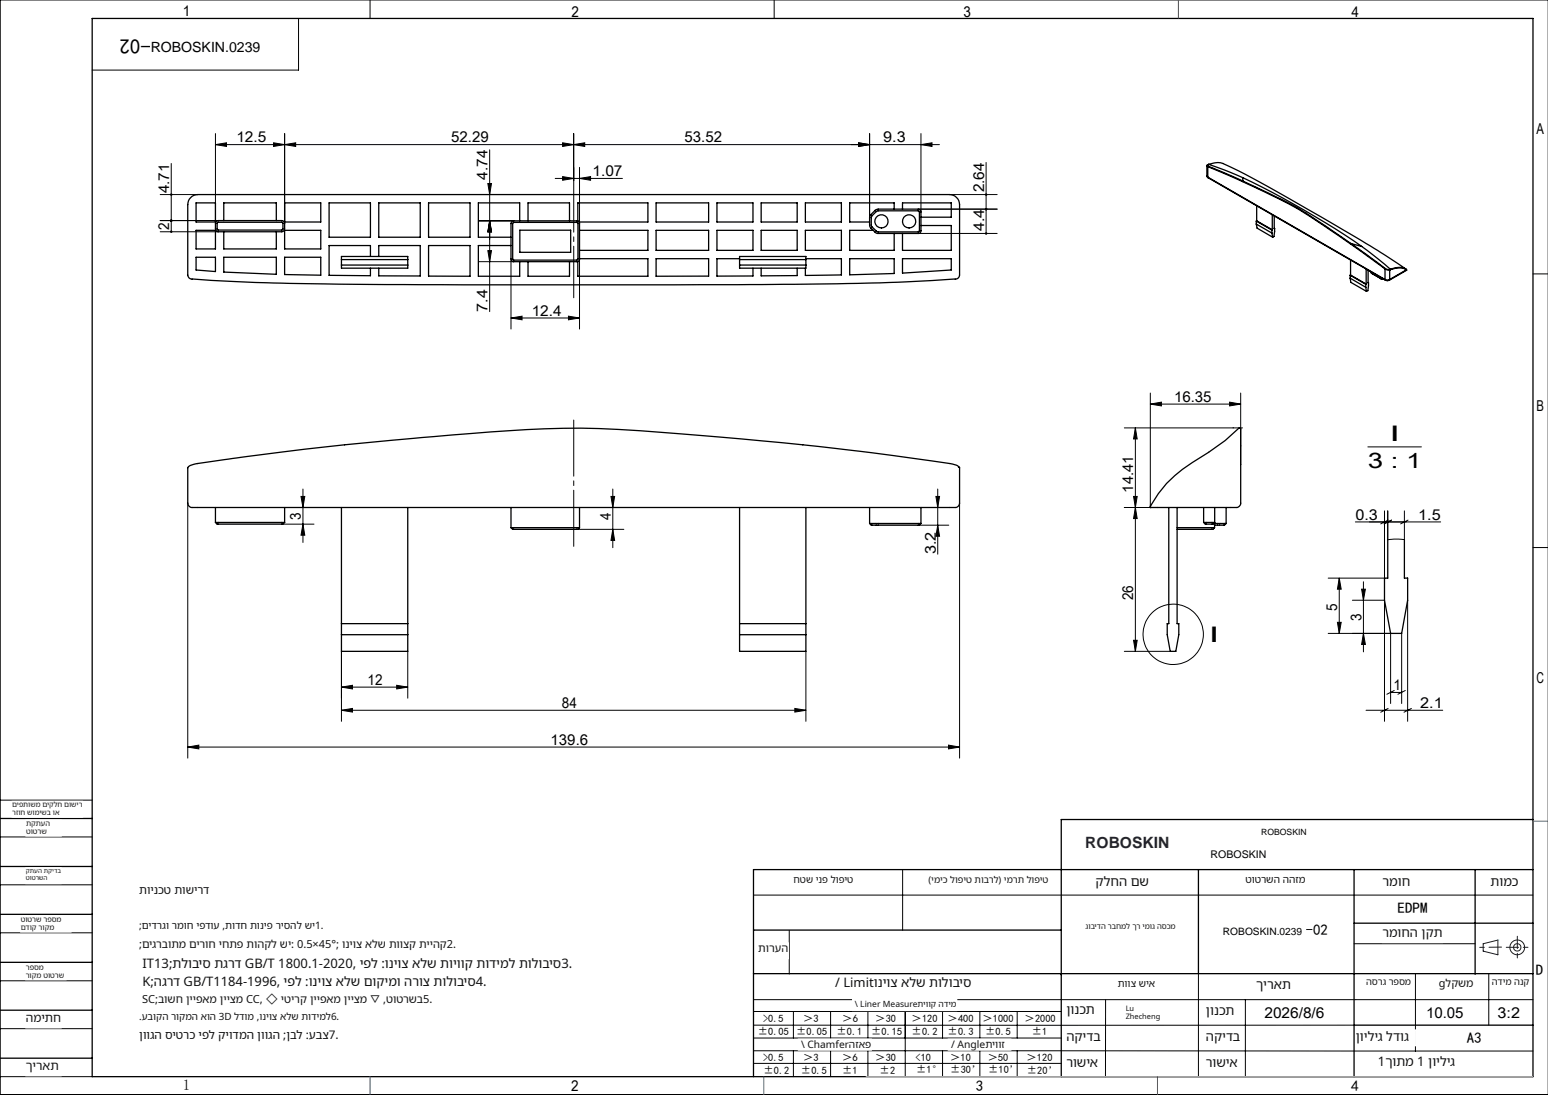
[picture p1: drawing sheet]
<svg xmlns="http://www.w3.org/2000/svg" width="420mm" height="297mm" viewBox="0 0 420 297" stroke-linecap="round" stroke-linejoin="round" font-family="sans-serif">
<g fill="none" stroke="#000" stroke-width=".27">
<path d="M100.4 0v5M210 0v5M420 0h-419.9v297h419.9M81 5v14h-56M58.5 39.2l3-.5v1zM58.5 39.2h196.4M58.5 36.2v24.4M74.2 38.7l3 .5-3 .5zM77.2 36.2v24.4M77.2 39.2l3-.5v1zM152.6 38.7l3 .5-3 .5zM155.6 39.2l3-.5v1z"/>
<path d="M155.6 36.2v12.8M232.9 38.7l3 .5-3 .5zM235.9 36.2v22.9M249.9 39.2l3-.5v1zM249.9 36.2v21.3M43.5 52.8h10.2M43.5 59.8h15.7M46.5 44.3v18.6M129.9 59.9h9.5M132.4 49.8h.9l-.4 3zM132.9 40.6v43.9M132.9 59.9l.4 3h-.9z"/>
<path d="M150.6 48.4h18.3M152.6 47.9l3 .5-3 .5zM157.2 48.4l3-.5v1zM157.2 45.4v15.2M257.6 52.8h12.9M267.5 44.1v19.2M270.5 56.7h-21.4M43.5 62.9h15.7M129.9 71h9.5M132.4 68h.9l-.4 3zM138.6 70.2v19M157.2 70.2v19"/>
<path d="M249.1 63.3h21.4M415.9 74.3h4.1M138.6 86.3l3-.5v.9zM138.6 86.3h18.6M154.2 85.8l3 .5-3 .4zM305 116.1h32.1M308 116.1l.5 3h-.9zM308 116.1v60.6M312.1 109.6l3-.5v1zM312.1 106.6v31.2M312.1 109.6h24.5M333.6 109.1l3 .5-3 .5z"/>
<path d="M336.6 106.6v19.4M50.9 136.5v69.1M81.7 134.7h1l-.5 3zM82.2 132.6v14.5M165.8 134.7h1l-.5 3zM166.3 132.6v16M253.9 134.7h1l-.5 3zM254.4 132.6v17.7M260.3 136.5v69.1M307.6 134.7h.9l-.5 3zM308 137.7l.5 2.9h-.9zM314 137.7h-9"/>
<path d="M371.1 121.2h14.6M375.6 138.6v18.2h-15.2M376.5 138.6v7.8l1.6-.2 2.9 .2v-7.8M76.4 142.2h8.8M82.2 142.2l.5 3h-1zM156.5 143.6h12.8M166.3 143.6l.5 3h-1zM249.1 142.4h8.3M254.4 142.4l.5 3h-1zM363.4 156.8l.5 3h-1zM363.4 156.8v15M369.4 159.8h1.1l-.6 3z"/>
<path d="M369.9 157.8v19M376.6 141.1l-2 1M377.5 141.1l-2 1M382 141.1l-2 1M390.9 141.6h-23.2M415.9 148.5h4.1M92.6 176.7v18.9M110.6 176.7v12.7M218.7 176.7v18.9M305 176.7h12.5M307.6 173.7h.9l-.5 3zM360.4 171.8h16.9v19"/>
<path d="M362.9 168.8h1l-.5 3zM366.9 162.8h8.7v32.8M369.9 171.8l.6 3h-1.1zM380.3 171.8v19M381.9 162.8v32.8M92.6 186.4l3-.5v1zM92.6 192.6l3-.4v.9zM92.6 186.4h18M92.6 192.6h126.1M107.6 185.9l3 .5-3 .5zM215.7 192.2l3 .4-3 .5zM370.6 192.6h20.8"/>
<path d="M376.6 192.2l-2 1M377.3 187.8h3M378.3 187.3l-2 1M381.3 187.3l-2 1M382.9 192.2l-2 1M0 217h25M50.9 202.6l3-.5v1zM50.9 202.6h209.4M257.4 202.1l2.9 .5-2.9 .5zM0 227h25M0 240h25M244.9 236v16.3"/>
<path d="M0 253h25M204.4 242.8h211.5M214.1 252.4v11.8M367.4 256h32.8M0 266h25M0 279h25M204.4 271.1h211.5M204.4 278.1h163M204.4 274.4h83.5M215.3 274.4v7.1M225.4 274.4v7.1M235.5 274.4v7.1"/>
<path d="M245.6 274.4v17.6M255.7 274.4v7.1M265.9 274.4v7.1M276 274.4v7.1M300 271.1l-.1 21M325.2 264.1v27.9M337.9 271.1v20.9M384 264.2v20.9M403.9 264.1v14M0 292h25M204.4 285l211.5 .1M204.4 288.4h83.5"/>
<path d="M204.5 281.5h83.5M215.3 285v7M225.4 285v7M235.5 285v7M255.7 285v7M265.9 285v7M276 285v7M287.9 292h128"/>
<circle cx="318.3" cy="172" r="8.2"/>
</g>
<g fill="none" stroke="#191924" stroke-width=".27">
<path d="M402.4 256l4-1v4l-4-1z"/>
<circle cx="411.7" cy="257" r="1"/>
<circle cx="411.7" cy="257" r="2"/>
</g>
<path d="M155.7 113.9v34.3" fill="none" stroke="#000" stroke-width=".27" stroke-dasharray="30.5 1.3 1.3 1.3" stroke-dashoffset="15.3"/>
<path d="M155.7 49v31.8" fill="none" stroke="#000" stroke-width=".27" stroke-dasharray="30.5 1.3 1.3 1.3" stroke-dashoffset="16.5"/>
<g fill="none" stroke="#000" stroke-width=".35">
<path d="M25 5h390.9v287h-390.9zM53.2 55h5.3v5.2h-5.3zM60.7 59.8v-4.8h14.3v4.8M77.2 55h9.8v5.2h-9.8zM89.3 55h11.2v9.3h-11.2zM102.8 55h11.2v9.3h-11.2zM116.3 55h11.2v9.3h-11.2zM141 59.9v-4.9h-11.2v9.3h8.8M143.3 59.9v-4.9h11.2v4.9M156.8 59.9v-4.9h19v5.2h-18.7M178 55h14.3v5.2h-14.3zM194.5 55h9.8v5.2h-9.8z"/>
<path d="M206.5 55h9.8v5.2h-9.8zM218.5 55h9.8v5.2h-9.8zM236.3 58.2l1.2-1.2 .8-.3h10.8a.78 .78 0 0 1 .8 .8v5.1a.72 .72 0 0 1-.8 .7l-11.3-.1-1.8-1.7-.1-2.6zM236.5 58.6l1.3-1.2 .4-.2h11l.2 .3v5.1l-.2 .3h-11.1l-1.7-1.6zM242.6 56.7v-1.7h-12.1v5.2h5.4M244.9 56.7v-1.7h13.2v3.9h-8.2M327.4 47.7l.4 .5M327.4 44.9h.1M327.4 44.9l.3 .3M327.4 47.7l.3 .3M327.4 44.9v2.8M327.7 45.2l9.4 4"/>
<path d="M327.7 48l.1 .2M327.7 48l48.1 27.8M327.7 45.2v2.8M327.7 44.7h.1M327.8 44.7l-.4 .2M327.8 45.1l9.4 4M327.8 44.7l-.2 .1 .2 .3M327.8 45.1l-.1 .1M327.8 48.2l48.1 27.8M327.9 44.6l-.2 .1M327.9 44.6h.1M328 44.6l2.3-.5 1.6 .3a395.8 395.8 0 0 1 32.6 18 243.4 243.4 0 0 1 17 10.6 5.1 5.1 0 0 0-4.3 0"/>
<path d="M328 44.6l9.3 3.6M328 44.6l-.2 .1M337.1 49.2l3.9 1.8a118 118 0 0 1 23.3 13.7l2.1 1.4M337.2 49.1l3 1.4a116.4 116.4 0 0 1 23.7 13.7l2.6 1.8M337.2 49.1l-.1 .1M337.3 48.2a244.3 244.3 0 0 1 32.2 18.6M337.3 48.2l-.1 .9M340.9 60l4.2 2.4M340.9 60v.8M341 59.9l4.2 2.4M341 55.8v4.1M341 59.9l-.1 .1"/>
<path d="M345.2 58.3v4M345.7 58.6l.1 3.4M52.1 75.7l-.8-.3-.4-.8v-19.1a2.77 2.77 0 0 1 2.8-2.7h203.9a2.77 2.77 0 0 1 2.8 2.7v19.1a1.19 1.19 0 0 1-1.2 1.1M52.1 75.7a1018.8 1018.8 0 0 0 67.7 1.5h83.6a882.4 882.4 0 0 0 55.8-1.5M53.2 62.5h5.3v5h-5.3zM53.2 69.8h5.3v3.9l-5.3-.5zM58.7 60.1l.5-.3h17.2l.5 .2 .3 .6v1.8l-.8 .5h-17.2a.78 .78 0 0 1-.7-.8v-1.5zM59 60.4l17.5-.1 .3 .2v1.7l-.3 .2h-17.3l-.3-.2zM60.7 69.8h14.3v4.6l-14.3-.6zM60.7 62.9v4.6h14.3v-4.6M77.2 62.5h9.8v5h-9.8zM77.2 69.8h9.8v4.8l-9.8-.1z"/>
<path d="M92.6 69.6h18v3.1h-18zM92.6 70.4h18M92.6 71.9h18M100.5 69.6v-3h-11.2v8.1l11.2 .1v-2.1M102.8 69.6v-3h11.2v8.3l-11.2-.1v-2.1M116.3 66.6h11.2v8.3h-11.2zM138.6 66.6h-8.8v8.3h11.2v-3.9M138.9 60.1l.3-.2h17.3a.72 .72 0 0 1 .7 .7v9.6a.72 .72 0 0 1-.7 .8h-17.1a.72 .72 0 0 1-.8-.8v-9.6zM139.2 60.4h17.5l.1 .2-.1 9.8-.2 .2-17.2-.1-.2-.2zM141 62.4h13.8v6h-13.8zM143.3 71v3.9h11.2v-3.9M157.2 62.5h18.6v5.4h-18.6"/>
<path d="M157.2 70.2h18.6v4.7h-19v-4M178 62.5h14.3v5.4h-14.3zM178 70.2h14.3v4.7h-14.3zM194.5 62.5h9.8v5.4h-9.8zM200.7 69.6h18v3.1h-18zM200.7 70.4h18M200.7 71.9h18M200.7 70.2h-6.2v4.7h9.8v-2.2M206.5 62.5h9.8v5.4h-9.8zM206.5 72.7v2.1h9.8v-2.1M218.5 62.5h9.8v5.4h-9.8zM218.7 70.2h9.6v4.4l-9.8 .1v-2"/>
<path d="M230.5 70.2h12.1v4l-12.1 .3zM236.9 62.5h-6.4v5.4h12.1v-4.6M244.9 70.2h13.2v3l-13.2 .9zM249.9 61.2h8.2v6.7h-13.2v-4.6M340.9 60.8l4.2 2.4M340.9 60.8l.2 1.1 4.2 2.4M345.1 63.2l.2 1.1M345.1 62.4v.8M345.2 62.3l-.1 .1M345.7 61.9l.1 .1M345.8 62l-.1 2.1-.4 .2M366.3 74.6l4.3 2.5"/>
<path d="M366.3 75.5l4.3 2.4M366.3 74.6v.9M366.3 75.5l.2 1.1 4.2 2.4M366.4 66.1l9.4 6.9M366.4 74.6l4.3 2.4M366.4 70.5v4.1M366.4 74.6h-.1M366.5 66l9.4 6.8M366.5 66l3 .8M366.5 66l-.1 .1M369.5 66.8l7.7 6.2M370.6 77.9l.1 1.1"/>
<path d="M370.6 77.1v.8M370.7 77l-.1 .1M370.7 73v4M371.2 73.3l.1 3.4M371.2 76.6l.1 .1M371.3 76.7l-.2 2.1-.4 .2M372 73.8l.1 .3M372.1 74.1l2.7 1.6M372.1 74.1l.2 .1M372.1 73.8v.3M374.7 75.6h.4M374.7 75.6l.1 .1"/>
<path d="M374.7 75.3v.3M374.8 75.7h.2M375.1 75.6l-.1 .1M375.1 75.5v.1M375.8 73l1.2 .2M375.8 75.8l.4 .1 .8-.1M375.8 75.8l.1 .2M375.8 73v2.8M375.9 76l.5 .1 .6-.1M375.9 72.8l1.1 .3M375.9 72.8l-.1 .2M377 73.1v.1"/>
<path d="M377 75.8v.2M377 73.2v2.6M377.2 73l.1 .1M377.2 73l-.2 .1M377.3 73.1l.3-.1a4.7 4.7 0 0 1 4 .2M377.3 73.1l-.3 .1M381.6 73.1v.2M381.6 73.1v.1M381.6 73.2v.1M381.6 73.2l-4.6 2.6M381.6 73.3l-4.6 2.7M336.1 116.1h.3l.2 .2v20.2a1.39 1.39 0 0 1-1.8 1.2h-22.1a.42 .42 0 0 1-.4-.1 .42 .42 0 0 1-.1-.4"/>
<path d="M336.2 116.1a69.3 69.3 0 0 1-12.7 9.4 32.5 32.5 0 0 0-11.4 11.9M58.5 137.7v4M77.2 137.7v4M92.6 137.7v39h18v-39M138.6 137.7v5.4M157.2 137.7v5.4M200.7 137.7v39h18v-39M235.9 137.7v4.3M249.9 137.7v4.3M259.9 126.4l-.4-.2a334.7 334.7 0 0 0-28.3-4l-24.4-2.6a849.2 849.2 0 0 0-49.1-3.5 566 566 0 0 0-47.4 3 894.4 894.4 0 0 0-43 4.7l-14.3 2a2.6 2.6 0 0 0-2.1 1.1v9.6a1.39 1.39 0 0 0 1.9 1.2h205.9a1.29 1.29 0 0 0 1.6-1.2v-9.6M260 126.6l.3 .3M260.1 126.6l.2 .3"/>
<path d="M317.1 137.7v31.5h-.4v3l.8 4.5h1.5l.8-4.5v-3h-.4v-31.5M326.6 137.7v4M329.6 137.7v4M332.7 137.7v4.3M58.5 141.7h18.7M58.5 141.7l.4 .5h17.9l.4-.5M138.6 143.1h18.6M138.6 143.1l.5 .5h17.7l.4-.5M235.9 142h14M235.9 142l.5 .4h13l.5-.4M319.4 143.1h10.1M326.6 141.7h3"/>
<path d="M326.6 141.7l.4 .5h2.1l.5-.5M329.5 143.1l-.4 .5h-9.7M329.5 142h3.2M329.5 141.7v1.4M332.7 142l-.5 .4h-2.7M381 146.4v10.4h.9v6l-1.6 9h-3l-1.7-9v-6h.9v-10.4M92.6 169.2h18M92.6 172.2h18M200.7 169.2h18M200.7 172.2h18M0 222h25M0 235h25"/>
<path d="M325.2 235.9v28.2M367.4 235.9v56.1M400.2 235.9v28.3M415.9 235.9h-211.5v56.1M415.9 222.3h-128v69.7M0 248h25M204.4 252.3h83.5M367.4 250.4h48.5M0 261h25M0 274h25M204.4 264.1h211.5M367.4 278.1h48.5"/>
<path d="M0 287h25"/>
<circle cx="239.2" cy="60" r="1.79"/>
<circle cx="246.7" cy="60" r="1.8"/>
</g>
<path d="M407.4 256.9l-5.9 .1M408.7 256.9h6M411.7 253.9v6" fill="none" stroke="#191924" stroke-width=".27" stroke-dasharray="6.3 1.3 1.3 1.3" stroke-dashoffset="3"/>
<path d="M235 292h180.9" fill="none" stroke="#c0c0c0" stroke-width=".27"/>
<path d="M319.7 0v5M415.9 222.7h4.1M100.4 292v5M207.2 292v5M314 292v5" fill="none" stroke="#00f" stroke-width=".27"/>
<path d="M406.4 255h.1" fill="none" stroke="#0ff" stroke-width=".27"/>
<g fill="#000">
<path d="M152.6 47.9l3 .5-3 .5zM157.2 48.4l3-.5v1zM155.6 39.2l3-.5v1zM232.9 38.7l3 .5-3 .5zM77.2 39.2l3-.5v1zM152.6 38.7l3 .5-3 .5z"/>
<path d="M308 116.1l.5 3h-.9zM307.6 134.7h.9l-.5 3z"/>
<path d="M312.1 109.6l3-.5v1zM333.6 109.1l3 .5-3 .5z"/>
<path d="M253.9 134.7h1l-.5 3zM254.4 142.4l.5 3h-1zM308 137.7l.5 2.9h-.9zM307.6 173.7h.9l-.5 3zM267.3 56.5a.33 .33 0 0 0 0 .5 .33 .33 0 0 0 .6-.2 .33 .33 0 0 0-.4-.4v.3v-.3zM267.3 63.1v.4l.2 .2v-.4v.4a.34 .34 0 0 0 .4-.5 .34 .34 0 0 0-.6-.1zM46.2 52.6a.34 .34 0 0 0 .1 .5 .34 .34 0 0 0 .5-.2 .34 .34 0 0 0-.3-.4v.3v-.3zM46.2 59.6v.4l.3 .2v-.4v.4a.34 .34 0 0 0 .3-.5 .34 .34 0 0 0-.6-.1zM46.2 59.7a.34 .34 0 0 0 .1 .5 .34 .34 0 0 0 .5-.3 .34 .34 0 0 0-.3-.4v.3v-.3zM46.2 62.6v.4l.3 .2v-.3v.3a.34 .34 0 0 0 .3-.5 .34 .34 0 0 0-.6-.1zM363.4 156.8l.5 3h-1zM362.9 168.8h1l-.5 3z"/>
<path d="M82.2 142.2l.5 3h-1zM81.7 134.7h1l-.5 3zM166.3 143.6l.5 3h-1zM165.8 134.7h1l-.5 3zM132.4 68h.9l-.4 3zM132.9 59.9l.4 3h-.9zM132.9 59.9l.4 3h-.9zM132.4 49.8h.9l-.4 3zM267.3 56.5l-.1 .3 .3 .3v-.4v.4a.34 .34 0 0 0 .4-.5 .34 .34 0 0 0-.6-.1zM267.3 52.5a.33 .33 0 0 0 0 .6 .33 .33 0 0 0 .6-.2 .33 .33 0 0 0-.4-.4v.3v-.3zM369.9 171.8l.6 3h-1.1zM369.4 159.8h1.1l-.6 3z"/>
<path d="M92.6 192.6l3-.4v.9zM215.7 192.2l3 .4-3 .5z"/>
<path d="M107.6 185.9l3 .5-3 .5zM92.6 186.4l3-.5v1zM154.2 85.8l3 .5-3 .4zM138.6 86.3l3-.5v.9zM249.9 39.2l3-.5v1zM232.9 38.7l3 .5-3 .5zM74.2 38.7l3 .5-3 .5zM58.5 39.2l3-.5v1z"/>
<path d="M50.9 202.6l3-.5v1zM257.4 202.1l2.9 .5-2.9 .5z"/>
</g>
<g fill="#fff" stroke="#fff" stroke-width=".35">
<path d="M40.9 9.6h31v5.9h-31z"/>
<path d="M331.8 250.2h22.4v4.3h-22.4z"/>
<path d="M5.6 248.5h13.6v4.3h-13.6z"/>
<path d="M7 274.5h9.6v4.3h-9.6z"/>
<path d="M7 287.5h9.6v4.3h-9.6z"/>
<path d="M7 261.5h10.9v4.2h-10.9z"/>
<path d="M3.3 217.4h19.1v4.2h-19.1z"/>
<path d="M7 235.4h9.6v4.2h-9.6z"/>
<path d="M7.1 222.5h9.5v4.2h-9.5z"/>
<path d="M294.5 250.2h24.5v4.3h-24.5z"/>
<path d="M404.4 237.3h8.2v4.2h-8.2z"/>
<path d="M215.3 237.3h16.3v4.2h-16.3z"/>
<path d="M251.9 237.3h32.6v4.2h-32.6z"/>
<path d="M205.7 255.8h8.2v4.2h-8.2z"/>
<path d="M375.1 237.3h16.3v4.2h-16.3z"/>
<path d="M337.9 237.3h16.3v4.2h-16.3z"/>
<path d="M342.2 224.2h50.8v4.4h-50.8z"/>
<path d="M297.3 237.3h16.3v4.2h-16.3z"/>
<path d="M404.8 265.2h10.2v4.2h-10.2z"/>
<path d="M389.6 265.2h10.2v4.2h-10.2z"/>
<path d="M289.3 272h10.2v4.2h-10.2z"/>
<path d="M303.3 265.5h10.2v4.2h-10.2z"/>
<path d="M289.3 279.5h10.2v4.2h-10.2z"/>
<path d="M327.2 286.5h10.2v4.3h-10.2z"/>
<path d="M373 286.3h36.6v4.2h-36.6z"/>
<path d="M327.2 279.4h10.2v4.2h-10.2z"/>
<path d="M370.6 265.2h12.3v4.2h-12.3z"/>
<path d="M289.3 286.6h10.2v4.2h-10.2z"/>
<path d="M305.4 272.5h12.2v4.3h-12.2z"/>
<path d="M231.3 271.1h28.3v3h-28.3z"/>
<path d="M216.6 281.9h19.8v2.9h-19.8z"/>
<path d="M257.3 281.9h16.9v2.9h-16.9z"/>
<path d="M225.7 264.7h39.5v5.2h-39.5z"/>
<path d="M367.8 279.4h16.3v4.2h-16.3z"/>
<path d="M340.8 265.5h10.2v4.2h-10.2z"/>
<path d="M327.2 272.5h10.2v4.3h-10.2z"/>
<path d="M375.1 251.4h16.3v4.2h-16.3z"/>
<path d="M37.8 239.9h19v4.4h-19z"/>
<path d="M37.8 249.7h50.8v4.4h-50.8z"/>
<path d="M37.8 254.7h86.7v4.4h-86.7z"/>
<path d="M37.8 259.6h139.7v4.4h-139.7z"/>
<path d="M37.8 264.5h95.2v4.4h-95.2z"/>
<path d="M37.8 269.4h80.4v4.5h-80.4z"/>
<path d="M37.8 274.4h55v4.4h-55z"/>
<path d="M37.8 279.3h55v4.4h-55z"/>
<path d="M328.5 229.2h78.3v4.4h-78.3z"/>
<path d="M342.2 223.6h51.5v3.6h-51.5z"/>
</g>
<g font-size="5.8">
<text x="377" y="119.5">I</text>
<text x="371.1" y="127">3 : 1</text>
<text x="328" y="174.2">I</text>
</g>
<text font-size="5.6" x="40.9" y="10.6" transform="rotate(-180 40.9 10.6)">-02</text>
<text font-size="4.2" fill="#1f2633" x="294.5" y="230">ROBOSKIN</text>
<g font-size="4.1">
<text x="49.6" y="4.3">1</text>
<text x="155.1" y="4.6">2</text>
<text x="261.4" y="4.6">3</text>
<text x="366.6" y="4.6">4</text>
<text x="64.1" y="38.6">12.5</text>
<text x="122.4" y="38.6">52.29</text>
<text x="185.7" y="38.6">53.52</text>
<text x="239.7" y="38.6">9.3</text>
<text x="416.9" y="36.3">A</text>
<text x="160.8" y="47.8">1.07</text>
<text x="45.9" y="52.5" transform="rotate(-90 45.9 52.5)">4.71</text>
<text x="132.3" y="48.8" transform="rotate(-90 132.3 48.8)">4.74</text>
<text x="267" y="52.2" transform="rotate(-90 267 52.2)">2.64</text>
<text x="45.9" y="62.4" transform="rotate(-90 45.9 62.4)">2</text>
<text x="267" y="62.8" transform="rotate(-90 267 62.8)">4.4</text>
<text x="132.3" y="84.5" transform="rotate(-90 132.3 84.5)">7.4</text>
<text x="144.3" y="85.7">12.4</text>
<text x="318.5" y="109">16.35</text>
<text x="416.9" y="111.3">B</text>
<text x="307.5" y="133.7" transform="rotate(-90 307.5 133.7)">14.41</text>
<text x="81.6" y="140.9" transform="rotate(-90 81.6 140.9)">3</text>
<text x="165.7" y="140.9" transform="rotate(-90 165.7 140.9)">4</text>
<text x="367.7" y="141">0.3</text>
<text x="384.8" y="141">1.5</text>
<text x="253.9" y="150.3" transform="rotate(-90 253.9 150.3)">3.2</text>
<text x="307.5" y="162.7" transform="rotate(-90 307.5 162.7)">26</text>
<text x="362.8" y="165.6" transform="rotate(-90 362.8 165.6)">5</text>
<text x="369.4" y="168.3" transform="rotate(-90 369.4 168.3)">3</text>
<text x="99.7" y="185.8">12</text>
<text x="416.9" y="185.3">C</text>
<text x="378.1" y="187.2">1</text>
<text x="152.5" y="192.1">84</text>
<text x="385.3" y="192.1">2.1</text>
<text x="149.4" y="202">139.6</text>
<text x="379.2" y="247.7">EDPM</text>
<text x="354.2" y="253.7">-02</text>
<text x="416.7" y="264.6">D</text>
<text x="343.1" y="276">2026/8/6</text>
<text x="386.9" y="276">10.05</text>
<text x="406.3" y="276">3:2</text>
<text x="397.9" y="283">A3</text>
<text x="49.6" y="295.6">1</text>
<text x="154.9" y="296">2</text>
<text x="264.7" y="296">3</text>
<text x="366.6" y="296">4</text>
</g>
<text font-size="3.8" x="40.9" y="14.2">ROBOSKIN.0239</text>
<g font-size="3.5" fill="#111">
<text x="297.3" y="240.2">קלחה םש</text>
<text x="375.1" y="240.2">רמוח</text>
<text x="404.4" y="240.2">תומכ</text>
<text x="375.1" y="254.2">רמוחה ןקת</text>
<text x="38.7" y="262.5">IT13;תלוביס תגרד GB/T 1800.1-2020, יפל :וניוצ אלש תויווק תודימל תולוביס3.</text>
<text x="38.7" y="267.4">K;הגרד GB/T1184-1996, יפל :וניוצ אלש םוקימו הרוצ תולוביס4.</text>
<text x="226.6" y="267.6">/ Limitוניוצ אלש תולוביס</text>
<text x="340.8" y="268.4">ךיראת</text>
<text x="289.3" y="274.9">ןונכת</text>
<text x="327.2" y="275.4">ןונכת</text>
<text x="289.3" y="282.4">הקידב</text>
<text x="327.2" y="282.3">הקידב</text>
<text x="367.8" y="282.3">ןויליג לדוג</text>
<text x="289.3" y="289.5">רושיא</text>
<text x="327.2" y="289.4">רושיא</text>
<text x="373.9" y="289.2">1ךותמ 1 ןויליג</text>
</g>
<g font-size="3.3" fill="#111">
<text x="7" y="277.2">המיתח</text>
<text x="7" y="290.3">ךיראת</text>
</g>
<text font-size="3.2" fill="#111" x="37.8" y="281.9">ןווגה סיטרכ יפל קיודמה ןווגה ;ןבל :עבצ7.</text>
<text font-size="3.1" fill="#111" x="37.8" y="242.4">תוינכט תושירד</text>
<g font-size="3" fill="#111">
<text x="37.8" y="257.1">;</text>
<text x="38.6" y="257.1">םיגרבותמ םירוח יחתפ תוהקל שי: 0.5×45°; וניוצ אלש תווצק תייהק2.</text>
<text x="205.7" y="258.2">תורעה</text>
<text x="390.4" y="267.6">gלקשמ</text>
<text x="38.5" y="271.9">SC;בושח ןייפאמ ןייצמ CC, ◇ יטירק ןייפאמ ןייצמ ▽ ,טוטרשב5.</text>
</g>
<text font-size="2.9" x="328.5" y="232.7">ROBOSKIN</text>
<g font-size="2.8" fill="#111">
<text x="337.9" y="239.6">טוטרשה ההזמ</text>
<text x="37.8" y="252">;</text>
<text x="38.5" y="252">םידרגו רמוח יפדוע ,תודח תוניפ ריסהל שי1.</text>
<text x="217.4" y="284.1">\ Chamferהזאפ</text>
<text x="258" y="284.2">/ Angleתיווז</text>
</g>
<g font-size="2.8">
<text x="331.8" y="253.6">ROBOSKIN.0239</text>
<text x="205.6" y="280.8">±0.05</text>
<text x="207" y="277.2">&gt;0.5</text>
<text x="216" y="280.8">±0.05</text>
<text x="217.9" y="277.2">＞3</text>
<text x="227" y="280.8">±0.1</text>
<text x="228.5" y="277.2">＞6</text>
<text x="236.3" y="280.8">±0.15</text>
<text x="237.5" y="277.2">＞30</text>
<text x="247.4" y="280.8">±0.2</text>
<text x="247.4" y="277.2">＞120</text>
<text x="257.1" y="280.8">±0.3</text>
<text x="257.1" y="277.2">＞400</text>
<text x="266.6" y="277.2">＞1000</text>
<text x="267.3" y="280.8">±0.5</text>
<text x="278" y="277.2">＞2000</text>
<text x="279.9" y="280.8">±1</text>
<text x="207" y="287.8">&gt;0.5</text>
<text x="217.9" y="287.8">＞3</text>
<text x="228.5" y="287.8">＞6</text>
<text x="237.5" y="287.8">＞30</text>
<text x="248.4" y="287.8">&lt;10</text>
<text x="257.8" y="287.8">＞10</text>
<text x="268" y="287.8">＞50</text>
<text x="278.5" y="287.8">＞120</text>
<text x="207.1" y="291.3">±0.2</text>
<text x="217.3" y="291.3">±0.5</text>
<text x="228.5" y="291.3">±1</text>
<text x="238.7" y="291.3">±2</text>
<text x="248.6" y="291.1">±1°</text>
<text x="257.8" y="291.1">±30’</text>
<text x="268.1" y="291.1">±10’</text>
<text x="278.6" y="291.2">±20’</text>
</g>
<g font-size="2.7" fill="#111">
<text x="303.3" y="267.7">תווצ שיא</text>
<text x="37.8" y="276.6">.</text>
<text x="38.5" y="276.6">עבוקה רוקמה אוה 3D לדומ ,וניוצ אלש תודימל6.</text>
</g>
<text font-size="2.6" fill="#111" x="215.3" y="239.5">חטש ינפ לופיט</text>
<g font-size="2.5" fill="#111">
<text x="251.9" y="239.4">)ימיכ לופיט תוברל( ימרת לופיט</text>
<text x="370.6" y="267.3">הסרג רפסמ</text>
<text x="404.8" y="267.3">הדימ הנק</text>
</g>
<text font-size="2.3" x="342.2" y="226.5">ROBOSKIN</text>
<text font-size="2.3" fill="#111" x="231.9" y="273">\ Liner Measureתיווק הדימ</text>
<text font-size="2.1" fill="#111" x="294.5" y="251.9">גובידה רבחמל ךר ימוג הסכמ</text>
<g font-size="2" fill="#111">
<text x="3.3" y="219">םיפתושמ םיקלח םושיר</text>
<text x="3.3" y="221">רזוח שומישב וא</text>
<text x="7.1" y="224.2">תקתעה</text>
<text x="7.1" y="226.3">טוטרש</text>
<text x="5.6" y="250.2">טוטרש רפסמ</text>
<text x="5.6" y="252.3">םדוק רוקמ</text>
<text x="7" y="263.1">רפסמ</text>
<text x="7" y="265.3">רוקמ טוטרש</text>
<text x="305.4" y="274.2">Lu</text>
<text x="305.4" y="276.3">Zhecheng</text>
</g>
<g font-size="1.7" fill="#111">
<text x="7" y="238.6">טוטרשה</text>
<text x="7" y="236.8">קתעה תקידב</text>
</g>
</svg>
